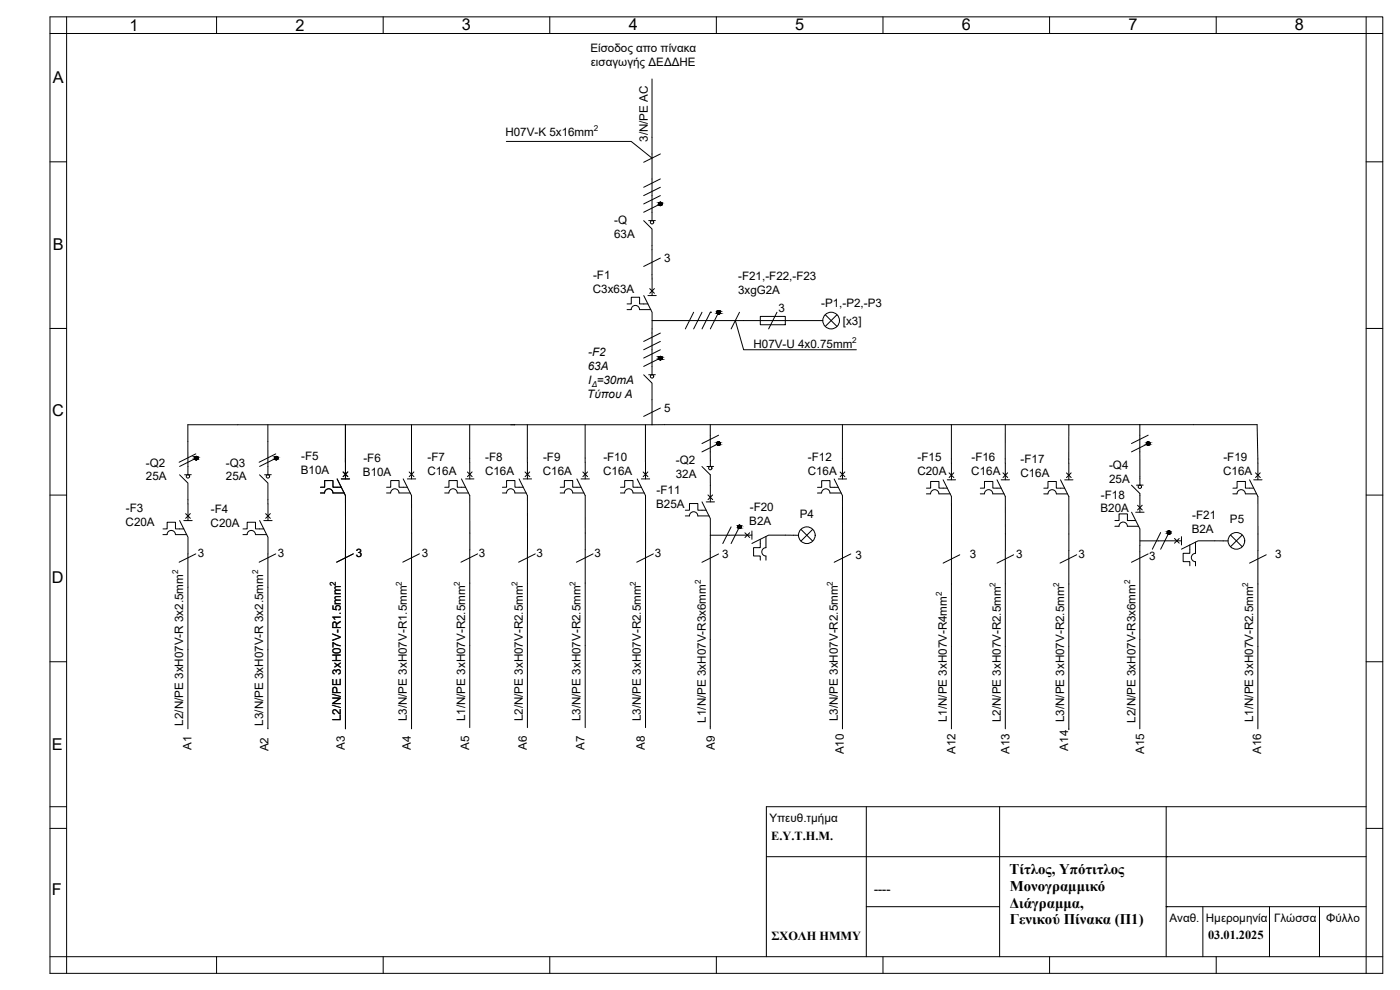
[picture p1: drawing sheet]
<svg xmlns="http://www.w3.org/2000/svg" width="420mm" height="297mm" viewBox="0 0 420 297" stroke-linecap="round" stroke-linejoin="round" font-family="sans-serif">
<!-- layer: 0 -->
<g fill="none" stroke="#000" stroke-width=".3">
<path d="M15 5.1h400v286.9h-400zM15 10.1h400M20 5.1v286.9M65 5.1v5M115 5.1v5M165 5.1v5M215 5.1v5M265 5.1v5M315 5.1v5M365 5.1v5M410 5.1v286.9M195.7 23.7v42.5"/>
<path d="M15 48.6h5M152 42.4h37.4l6.3 5M198.2 46.2l-5 2.5M198.2 53.7l-5 2.5M198.2 56.2l-5 2.5M198.2 58.7l-5 2.5M410 48.6h5M193.2 66.2l2.5 2.5v20M196.7 66.2h-2M198.2 61.2h.1M198.2 61.2l-5 2.5M198.2 77.4l-5 2.5"/>
<path d="M15 98.5h5M188.2 92.9h1.2a1.25 1.25 0 0 1 1.3-1.3 1.25 1.25 0 0 1 1.2 1.3h3.4M188.2 91.2h1.3v-2h2.4v2h2.5M193.2 88.7l2.5 5v18.7M194.4 88.7h2.5M195 86.6l1.4 1.4M195.7 96.2h51.2M196.4 86.6l-1.4 1.4M198.2 99.9l-5 2.5M208.2 93.7l-2.5 5M210.7 93.7l-2.5 5M213.2 93.7h.1"/>
<path d="M213.2 93.7l-2.5 5M215.7 93.7l-2.5 5M220.7 96.2l2.5 8.7h33.8M221.9 93.7l-2.5 5M228.2 94.9h7.5v2.5h-7.5zM233.2 93.7l-2.5 5M247.7 94.4l3.5 3.6M251.2 94.4l-3.5 3.6M410 98.5h5M193.2 112.5l2.5 2.4v12.5M196.7 112.4h-2M198.2 107.4h.1"/>
<path d="M198.2 102.4l-5 2.5M198.2 104.9l-5 2.5M198.2 107.4l-5 2.5M58.8 136.2l-5 2.5M58.9 137.4h.1M58.9 137.4l-5 2.6M80.4 127.4v15M82.8 136.2l-5 2.5M82.9 137.4h.1M82.9 137.4l-5 2.6M103.7 127.4v16.3M123.5 127.4v16.3"/>
<path d="M141 127.4v16.3M158.3 127.4v11.3M158.3 138.7v5M175.6 127.4v16.3M193.7 127.4v16.3M195.7 127.4h-139.3v15M195.7 127.4h181.6l.2 11.6M198.2 122.4l-5 2.5M210.7 140l2.5 2.5v8.1M213.2 127.4v12.6M214.2 140h-2M215.7 130.6l-5 2.5"/>
<path d="M215.7 133.1l-5 2.5M252.8 127.4v16.3M285.5 127.4v16.6M301.7 127.4v16.6M320.8 127.4v16.6M342.1 127.4v18.2M344.6 130.6l-5 2.5M344.6 133.1l-5 2.5M377.5 139v5M15 148.5h5M48.9 158.7h1.3v-2h2.5v2h2.5M53.9 142.5l2.5 2.4v11.3"/>
<path d="M53.9 156.2l2.5 5v57.5M55.2 156.2h2.5M55.7 154.1l1.4 1.4M57.1 154.1l-1.4 1.4M57.4 142.4l-2 .1M72.9 158.7h1.3v-2h2.5v2h2.5M77.9 142.5l2.5 2.4v11.3M77.9 156.2l2.5 5v57.5M79.2 156.2h2.5M79.7 154.1l1.4 1.4M81.1 154.1l-1.4 1.4M81.4 142.4l-2 .1"/>
<path d="M96.2 147.9h1.2a1.25 1.25 0 0 1 1.3-1.3 1.25 1.25 0 0 1 1.2 1.3h3.4M96.2 146.2h1.2v-2h2.5v2h2.5M101.2 143.7l2.5 5v70M102.4 143.7h2.5M103 141.6l1.4 1.4M104.4 141.6l-1.4 1.4M116 147.9h1.2a1.25 1.25 0 0 1 1.3-1.3 1.25 1.25 0 0 1 1.3 1.3h3.3M116 146.2h1.3v-2h2.5v2h2.5M121 143.7l2.5 5v70M122.3 143.7h2.5M122.8 141.6l1.4 1.4M124.2 141.6l-1.4 1.4"/>
<path d="M133.5 147.9h1.2a1.25 1.25 0 0 1 1.3-1.3 1.25 1.25 0 0 1 1.2 1.3h3.4M133.5 146.2h1.2v-2h2.5v2h2.5M138.5 143.7l2.5 5v69.6M139.7 143.7h2.5M140.3 141.6l1.4 1.4M141.7 141.6l-1.4 1.4M150.8 146.2h1.2v-2h2.5v2h2.5M154.5 147.9h3.4M154.5 147.9a1.25 1.25 0 0 0-1.2-1.3 1.25 1.25 0 0 0-1.3 1.3h-1.2M155.8 143.7l2.5 5v69.6M157 143.7h2.5M157.6 141.6l1.4 1.4"/>
<path d="M159 141.6l-1.4 1.4M168.1 147.9h1.3a1.25 1.25 0 0 1 1.2-1.3 1.25 1.25 0 0 1 1.3 1.3h3.3M168.1 146.2h1.3v-2h2.5v2h2.5M173.1 143.7l2.5 5v69.6M174.4 143.7h2.5M174.9 141.6l1.4 1.4M176.3 141.6l-1.4 1.4M186.2 147.9h1.3M186.2 146.2h1.3v-2h2.5v2h2.5M187.5 147.9a1.25 1.25 0 0 1 1.2-1.3 1.25 1.25 0 0 1 1.3 1.3h3.3M191.2 143.7l2.5 5v69.6M192.5 143.7h2.5"/>
<path d="M193 141.6l1.4 1.4M194.4 141.6l-1.4 1.4M205.7 154.8h1.2a1.25 1.25 0 0 1 1.3-1.3 1.25 1.25 0 0 1 1.2 1.3h3.4M205.7 153.1h1.2v-2h2.5v2h2.5M210.7 150.6l2.5 5v5M211.9 150.6h2.5M212.5 148.5l1.4 1.4M213.9 148.5l-1.4 1.4M219.4 158.1l-2.5 5M221.9 158.1l-2.5 5M223.6 159.9l1.4 1.4M225 159.9l-1.4 1.4"/>
<path d="M225.7 159.3v2.5M240.4 158.8l3.5 3.6M243.9 158.8l-3.5 3.6M245.3 147.9h1.3M245.3 146.2h1.3v-2h2.5v2h2.5M246.6 147.9a1.25 1.25 0 0 1 1.2-1.2 1.25 1.25 0 0 1 1.3 1.2M249.1 147.9h3.3M250.3 143.7l2.5 5v70M251.6 143.7h2.5M252.1 141.6l1.5 1.4M253.5 141.6l-1.4 1.4M278 148.2h1.3a1.25 1.25 0 0 1 1.2-1.3 1.25 1.25 0 0 1 1.3 1.3h3.3"/>
<path d="M278 146.5h1.3v-2h2.5v2h2.5M283 144l2.5 5v69.7M284.3 144h2.5M284.8 141.9l1.5 1.4M286.2 141.9l-1.4 1.4M294.2 148.2h1.2a1.25 1.25 0 0 1 1.3-1.3 1.25 1.25 0 0 1 1.3 1.3h3.3M294.2 146.5h1.3v-2h2.5v2h2.5M299.2 144l2.5 5v16.2M300.5 144h2.5M301 141.9l1.4 1.4M302.4 141.9l-1.4 1.4M313.2 148.2h1.3a1.25 1.25 0 0 1 1.3-1.3 1.25 1.25 0 0 1 1.2 1.3h3.4"/>
<path d="M313.3 146.5h1.2v-2h2.5v2h2.5M318.3 144l2.5 5v69.9M319.5 144h2.5M320.1 141.9l1.4 1.4M321.5 141.9l-1.4 1.4M334.6 157.9h1.2M334.6 156.2h1.2v-2h2.5v2h2.5M335.8 157.9a1.25 1.25 0 0 1 1.3-1.3 1.25 1.25 0 0 1 1.2 1.3M338.3 157.9h3.4M339.6 145.6l2.5 2.5v5.6M339.6 153.7l2.5 5v5M340.8 153.7h2.5"/>
<path d="M341.4 151.6l1.4 1.4M342.8 151.6l-1.4 1.4M343.1 145.5l-2 .1M348.3 159.8l-2.5 5M350.8 159.8l-2.5 5M370 148.2h1.2a1.25 1.25 0 0 1 1.3-1.3 1.25 1.25 0 0 1 1.3 1.3h3.3M370 146.5h1.3v-2h2.5v2h2.5M375 144l2.5 5v69.7M376.3 144h2.5M376.8 141.9l1.4 1.4M378.2 141.9l-1.4 1.4M410 148.5h5"/>
<path d="M48.9 160.4h1.2a1.25 1.25 0 0 1 1.3-1.3 1.25 1.25 0 0 1 1.3 1.3h3.3M58.8 166.2l-5 2.5M72.9 160.4h1.3a1.25 1.25 0 0 1 1.2-1.3 1.25 1.25 0 0 1 1.3 1.3h3.3M82.8 166.2l-5 2.5M106 166.2l-5 2.5M125.9 166.2l-5 2.5M143.3 166.2l-5 2.5M160.6 166.2l-5 2.5M178 166.2l-5 2.5M196.1 166.2l-5 2.5M213.2 160.6v58.1M215.7 166.2l-5 2.5"/>
<path d="M225.7 160.6h-12.5M228.2 161.8v2.5h-2v2.5h2v1.3M229.9 161v3.3a1.25 1.25 0 0 0-1.3 1.3 1.25 1.25 0 0 0 1.3 1.2v1.3M239.6 160.6h-8.9l-5 2.5M255.3 166.2l-5 2.5M288 166.5l-5 2.5M301.7 165.2v53.5M304.2 166.5l-5 2.5M323.1 166.5l-5 2.5M342.1 163.7v55M344.6 166.2l-5 2.5M352.5 161.6l1.4 1.4"/>
<path d="M353.9 161.6l-1.4 1.4M354.6 161v2.5M354.6 162.3h-12.5M357.1 163.5v2.5h-2v2.5h2v1.3M358.8 162.7v3.3a1.25 1.25 0 0 0-1.3 1.3 1.25 1.25 0 0 0 1.3 1.2v1.3M368.6 162.3h-9l-5 2.5M369.3 160.5l3.5 3.5M372.8 160.5l-3.5 3.5M380 166.5l-5 2.5M15 198.6h5M410 198.6h5M15 242h5"/>
<path d="M15 248.5h5M230 257h180M260 242v45M300 242v45M350 257h.1M350 242v45M410 242h-180v45M410 248.5h5M260 272h40M350 272h.1M350 272h60M361 272v15"/>
<path d="M381 272v15M396 272v15M15 287h400M65 287v5M115 287v5M165 287v5M215 287v5M265 287v5M315 287v5M365 287v5"/>
<circle cx="195.7" cy="66.7" r=".5"/>
<circle cx="198.2" cy="61.2" r=".5"/>
<circle cx="215.7" cy="93.7" r=".5"/>
<circle cx="249.4" cy="96.2" r="2.5"/>
<circle cx="195.7" cy="112.9" r=".5"/>
<circle cx="198.2" cy="107.4" r=".5"/>
<circle cx="58.9" cy="137.4" r=".5"/>
<circle cx="82.9" cy="137.4" r=".5"/>
<circle cx="56.4" cy="142.9" r=".5"/>
<circle cx="80.4" cy="142.9" r=".5"/>
<circle cx="213.2" cy="140.5" r=".5"/>
<circle cx="342.1" cy="146.1" r=".5"/>
<circle cx="242.1" cy="160.6" r="2.5"/>
<circle cx="371.1" cy="162.3" r="2.5"/>
</g>
<g fill="#000" stroke="#000" stroke-width=".3">
<path d="M221.7 158.6h.4zM221.8 157.6h.2zM350.7 159.3h.2zM350.6 160.2h.4z"/>
<path d="M198.1 60.7h.2zM198 60.7h.3z"/>
<path d="M198 60.7h.4zM198 60.7h.4z"/>
<path d="M198 61.7h.3zM198 61.7h.2z"/>
<path d="M198 60.7l.5 .1zM197.9 60.8h.6z"/>
<path d="M198 61.6h.4zM198 61.6l.3 .1z"/>
<path d="M197.9 60.8l.7 .1zM197.9 60.8l.7 .1z"/>
<path d="M197.9 61.6h.6zM197.9 61.6h.5z"/>
<path d="M197.8 60.9h.8zM197.8 60.9h.8z"/>
<path d="M197.8 61.5h.8zM197.8 61.5l.7 .1z"/>
<path d="M197.7 60.9l.9 .1zM197.7 60.9l.9 .1z"/>
<path d="M197.7 61.5h.9zM197.7 61.5h.9z"/>
<path d="M197.7 61l1 .1zM197.7 61l1 .1z"/>
<path d="M197.7 61.4h.9zM197.7 61.4l.9 .1z"/>
<path d="M197.7 61.1l1 .1zM197.7 61.1l1 .1z"/>
<path d="M197.7 61.3h1zM197.7 61.3l.9 .1z"/>
<path d="M197.7 61.2h1zM197.7 61.2l1 .1z"/>
<path d="M215.6 93.2h.2zM215.5 93.2h.3z"/>
<path d="M215.6 93.2h.2zM215.5 93.2h.3z"/>
<path d="M215.5 93.2h.4zM215.5 93.2h.4z"/>
<path d="M215.5 94.2h.3zM215.5 94.2h.2z"/>
<path d="M215.5 93.2h.4zM215.5 93.2h.4z"/>
<path d="M215.5 94.2h.3zM215.5 94.2h.2z"/>
<path d="M215.5 93.2l.5 .1zM215.4 93.3h.6z"/>
<path d="M215.5 94.1h.4zM215.5 94.1l.3 .1z"/>
<path d="M215.5 93.2l.5 .1zM215.4 93.3h.6z"/>
<path d="M215.5 94.1h.4zM215.5 94.1l.3 .1z"/>
<path d="M215.4 93.3l.6 .1zM215.3 93.4h.7z"/>
<path d="M215.4 94.1h.6zM215.4 94.1h.5z"/>
<path d="M215.4 93.3l.6 .1zM215.3 93.4h.7z"/>
<path d="M215.4 94.1h.6zM215.4 94.1h.5z"/>
<path d="M215.3 93.4h.8zM215.3 93.4h.8z"/>
<path d="M215.3 94h.7zM215.3 94l.7 .1z"/>
<path d="M215.3 93.4h.8zM215.3 93.4h.8z"/>
<path d="M215.3 94h.7zM215.3 94l.7 .1z"/>
<path d="M215.3 93.4l.8 .1zM215.3 93.4l.8 .1z"/>
<path d="M215.3 94h.8zM215.3 94h.7z"/>
<path d="M215.3 93.4l.8 .1zM215.3 93.4l.8 .1z"/>
<path d="M215.3 94h.8zM215.3 94h.7z"/>
<path d="M215.2 93.5l1 .1zM215.2 93.5l1 .1z"/>
<path d="M215.2 93.9h.9zM215.2 93.9l.9 .1z"/>
<path d="M215.2 93.5l1 .1zM215.2 93.5l1 .1z"/>
<path d="M215.2 93.9h.9zM215.2 93.9l.9 .1z"/>
<path d="M215.2 93.6l1 .1zM215.2 93.6l1 .1z"/>
<path d="M215.2 93.7l1 .1zM215.2 93.7l1 .1z"/>
<path d="M215.2 93.8h1zM215.2 93.8l.9 .1z"/>
<path d="M215.2 93.6l1 .1zM215.2 93.6l1 .1z"/>
<path d="M215.2 93.7l1 .1zM215.2 93.7l1 .1z"/>
<path d="M215.2 93.8h1zM215.2 93.8l.9 .1z"/>
<path d="M198.1 106.9l.2 .1zM198 107h.3z"/>
<path d="M198.1 106.9l.2 .1zM198 107h.3z"/>
<path d="M198 107h.4zM198 107h.4z"/>
<path d="M198 107.9h.3zM198 107.9h.2z"/>
<path d="M198 107h.4zM198 107h.4z"/>
<path d="M198 107.9h.3zM198 107.9h.2z"/>
<path d="M198 107h.5zM197.9 107h.6z"/>
<path d="M198 107.9h.4zM198 107.9h.3z"/>
<path d="M198 107h.5zM197.9 107h.6z"/>
<path d="M198 107.9h.4zM198 107.9h.3z"/>
<path d="M197.9 107l.6 .1zM197.9 107l.6 .1z"/>
<path d="M197.9 107.8h.6zM197.9 107.8l.5 .1z"/>
<path d="M197.9 107l.6 .1zM197.9 107l.6 .1z"/>
<path d="M197.9 107.8h.6zM197.9 107.8l.5 .1z"/>
<path d="M197.8 107.1l.8 .1zM197.8 107.1l.8 .1z"/>
<path d="M197.8 107.8h.7zM197.8 107.8h.7z"/>
<path d="M197.8 107.1l.8 .1zM197.8 107.1l.8 .1z"/>
<path d="M197.8 107.8h.7zM197.8 107.8h.7z"/>
<path d="M197.7 107.2l.9 .1zM197.7 107.2l.9 .1z"/>
<path d="M197.7 107.7h.9zM197.7 107.7l.8 .1z"/>
<path d="M197.7 107.2l.9 .1zM197.7 107.2l.9 .1z"/>
<path d="M197.7 107.7h.9zM197.7 107.7l.8 .1z"/>
<path d="M197.7 107.3h1zM197.7 107.3h1z"/>
<path d="M197.7 107.6h.9zM197.7 107.6l.9 .1z"/>
<path d="M197.7 107.3h1zM197.7 107.3h1z"/>
<path d="M197.7 107.6h.9zM197.7 107.6l.9 .1z"/>
<path d="M197.7 107.3l1 .1zM197.7 107.3l1 .1z"/>
<path d="M197.7 107.5h1zM197.7 107.5l.9 .1z"/>
<path d="M197.7 107.3l1 .1zM197.7 107.3l1 .1z"/>
<path d="M197.7 107.5h1zM197.7 107.5l.9 .1z"/>
<path d="M197.7 107.4h1zM197.7 107.4l1 .1z"/>
<path d="M197.7 107.4h1zM197.7 107.4l1 .1z"/>
<path d="M58.9 136.9l.1 .1zM58.8 137h.2z"/>
<path d="M58.9 136.9l.1 .1zM58.8 137h.2z"/>
<path d="M58.8 137h.3zM58.7 137h.4z"/>
<path d="M58.8 137.9h.2zM58.8 137.9h.1z"/>
<path d="M58.8 137h.3zM58.7 137h.4z"/>
<path d="M58.8 137.9h.2zM58.8 137.9h.1z"/>
<path d="M58.7 137l.5 .1zM58.6 137.1h.6z"/>
<path d="M58.7 137.9h.4zM58.7 137.9h.3z"/>
<path d="M58.7 137l.5 .1zM58.6 137.1h.6z"/>
<path d="M58.7 137.9h.4zM58.7 137.9h.3z"/>
<path d="M58.6 137.1h.7zM58.5 137.1h.8z"/>
<path d="M58.6 137.8h.6zM58.6 137.8l.5 .1z"/>
<path d="M58.6 137.1h.7zM58.5 137.1h.8z"/>
<path d="M58.6 137.8h.6zM58.6 137.8l.5 .1z"/>
<path d="M58.5 137.1l.8 .1zM58.5 137.1l.8 .1z"/>
<path d="M58.5 137.8h.8zM58.5 137.8h.7z"/>
<path d="M58.5 137.1l.8 .1zM58.5 137.1l.8 .1z"/>
<path d="M58.5 137.8h.8zM58.5 137.8h.7z"/>
<path d="M58.5 137.2l.9 .1zM58.5 137.2l.9 .1z"/>
<path d="M58.5 137.7h.8zM58.5 137.7l.8 .1z"/>
<path d="M58.5 137.2l.9 .1zM58.5 137.2l.9 .1z"/>
<path d="M58.5 137.7h.8zM58.5 137.7l.8 .1z"/>
<path d="M58.4 137.3l1 .1zM58.4 137.3l1 .1z"/>
<path d="M58.4 137.6h1zM58.4 137.6l.9 .1z"/>
<path d="M58.4 137.3l1 .1zM58.4 137.3l1 .1z"/>
<path d="M58.4 137.6h1zM58.4 137.6l.9 .1z"/>
<path d="M58.4 137.4h1zM58.4 137.4h1z"/>
<path d="M58.4 137.4l1 .1zM58.4 137.4l1 .1z"/>
<path d="M58.4 137.5h1zM58.4 137.5l1 .1z"/>
<path d="M58.4 137.4h1zM58.4 137.4h1z"/>
<path d="M58.4 137.4l1 .1zM58.4 137.4l1 .1z"/>
<path d="M58.4 137.5h1zM58.4 137.5l1 .1z"/>
<path d="M82.9 136.9l.1 .1zM82.8 137h.2z"/>
<path d="M82.8 137h.3zM82.7 137h.4z"/>
<path d="M82.8 137.9h.2zM82.8 137.9h.2z"/>
<path d="M82.7 137l.5 .1zM82.6 137.1h.6z"/>
<path d="M82.7 137.9h.4zM82.7 137.9h.3z"/>
<path d="M82.6 137.1h.7zM82.5 137.1h.8z"/>
<path d="M82.6 137.8h.6zM82.6 137.8l.5 .1z"/>
<path d="M82.5 137.1l.8 .1zM82.5 137.1l.8 .1z"/>
<path d="M82.5 137.8h.8zM82.5 137.8h.7z"/>
<path d="M82.5 137.2l.9 .1zM82.5 137.2l.9 .1z"/>
<path d="M82.5 137.7h.8zM82.5 137.7l.8 .1z"/>
<path d="M82.4 137.3l1 .1zM82.4 137.3l1 .1z"/>
<path d="M82.4 137.6h1zM82.4 137.6l.9 .1z"/>
<path d="M82.4 137.4h1zM82.4 137.4h1z"/>
<path d="M82.4 137.5h1zM82.4 137.5l1 .1z"/>
<path d="M82.4 137.4h1zM82.4 137.4l1 .1z"/>
<path d="M215.6 132.6h.2zM215.5 132.6h.3z"/>
<path d="M215.5 132.6h.4zM215.4 132.6h.5z"/>
<path d="M215.5 133.6h.3zM215.5 133.6h.2z"/>
<path d="M215.4 132.6l.6 .1zM215.4 132.7h.6z"/>
<path d="M215.4 133.5h.5zM215.4 133.5l.4 .1z"/>
<path d="M215.4 132.7l.6 .1zM215.3 132.8h.7z"/>
<path d="M215.4 133.5h.6zM215.4 133.5h.5z"/>
<path d="M215.3 132.8h.8zM215.3 132.8h.8z"/>
<path d="M215.3 133.4h.7zM215.3 133.4l.7 .1z"/>
<path d="M215.2 132.8l.9 .1zM215.2 132.8l.9 .1z"/>
<path d="M215.2 133.3h.9zM215.2 133.3l.8 .1z"/>
<path d="M215.2 132.9l1 .1zM215.2 132.9l1 .1z"/>
<path d="M215.2 133.3h.9zM215.2 133.3h.9z"/>
<path d="M215.2 133l1 .1zM215.2 133l1 .1z"/>
<path d="M215.2 133.1l1 .1zM215.2 133.1l1 .1z"/>
<path d="M215.2 133.2h1zM215.2 133.2l.9 .1z"/>
<path d="M344.5 132.6h.2zM344.4 132.6h.3z"/>
<path d="M344.4 132.6h.4zM344.3 132.6h.5z"/>
<path d="M344.4 133.6h.3zM344.4 133.6h.2z"/>
<path d="M344.3 132.6l.6 .1zM344.3 132.7h.6z"/>
<path d="M344.3 133.5h.5zM344.3 133.5l.4 .1z"/>
<path d="M344.3 132.7h.6zM344.3 132.7h.6z"/>
<path d="M344.3 133.5h.6zM344.3 133.5h.5z"/>
<path d="M344.2 132.7l.8 .1zM344.2 132.7l.8 .1z"/>
<path d="M344.2 133.4h.7zM344.2 133.4l.7 .1z"/>
<path d="M344.1 132.8l.9 .1zM344.1 132.8l.9 .1z"/>
<path d="M344.1 133.3h.9zM344.1 133.3l.8 .1z"/>
<path d="M344.1 132.9l1 .1zM344.1 132.9l1 .1z"/>
<path d="M344.1 133.3h.9zM344.1 133.3h.9z"/>
<path d="M344.1 133l1 .1zM344.1 133l1 .1z"/>
<path d="M344.1 133.2h1zM344.1 133.2l.9 .1z"/>
<path d="M344.1 133.1h1zM344.1 133.1l1 .1z"/>
<path d="M221.7 158.6h.3zM221.8 158.6h.2z"/>
<path d="M221.8 157.6h.3zM221.7 157.6h.4z"/>
<path d="M221.7 157.6l.5 .1zM221.6 157.7h.6z"/>
<path d="M221.6 157.7h.6zM221.6 157.7h.6z"/>
<path d="M221.6 158.5h.6zM221.6 158.5l.5 .1z"/>
<path d="M221.6 157.7l.7 .1zM221.6 157.7l.7 .1z"/>
<path d="M221.6 158.5h.6zM221.6 158.5h.6z"/>
<path d="M221.5 157.8l.9 .1zM221.5 157.8l.9 .1z"/>
<path d="M221.5 158.4h.8zM221.5 158.4l.7 .1z"/>
<path d="M221.5 157.9l.9 .1zM221.5 157.9l.9 .1z"/>
<path d="M221.5 158.3h.9zM221.5 158.3l.8 .1z"/>
<path d="M221.4 158h1zM221.4 158h1z"/>
<path d="M221.4 158.2h1zM221.4 158.2l1 .1z"/>
<path d="M221.4 158l1 .1zM221.4 158l1 .1z"/>
<path d="M221.4 158.1h1zM221.4 158.1l1 .1z"/>
<path d="M350.7 159.3h.3zM350.6 159.3h.4z"/>
<path d="M350.6 159.3l.5 .1zM350.6 159.4h.5z"/>
<path d="M350.6 159.4h.6zM350.5 159.4h.7z"/>
<path d="M350.5 159.4l.7 .1zM350.5 159.4l.7 .1z"/>
<path d="M350.4 159.5l.9 .1zM350.4 159.5l.9 .1z"/>
<path d="M350.4 159.6h.9zM350.4 159.6h.9z"/>
<path d="M350.4 159.6l.9 .1zM350.4 159.6l.9 .1z"/>
<path d="M350.4 159.9h.9zM350.4 159.9l.9 .1z"/>
<path d="M350.3 159.7l1 .1zM350.3 159.7l1 .1z"/>
<path d="M350.3 159.8h1zM350.3 159.8l1 .1z"/>
<path d="M350.6 160.2l.3 .1zM350.7 160.3h.2z"/>
<path d="M350.6 160.2h.5zM350.6 160.2h.4z"/>
<path d="M350.5 160.2h.7zM350.5 160.2h.6z"/>
<path d="M350.4 160.1h.8zM350.4 160.1l.8 .1z"/>
<path d="M350.4 160h.9zM350.4 160l.8 .1z"/>
</g>
<g font-size="4.9">
<text x="38.8" y="9.2">1</text>
<text x="88.7" y="9.2">2</text>
<text x="138.6" y="9.1">3</text>
<text x="188.7" y="9.2">4</text>
<text x="238.6" y="9.1">5</text>
<text x="288.6" y="9.1">6</text>
<text x="338.6" y="9.2">7</text>
<text x="388.6" y="9.1">8</text>
<text x="15.9" y="24.9">A</text>
<text x="15.8" y="74.9">B</text>
<text x="15.7" y="125">C</text>
<text x="15.6" y="174.9">D</text>
<text x="15.6" y="224.9">E</text>
<text x="15.5" y="268.4">F</text>
</g>
<g font-size="4.4">
<text x="303" y="262.3">Τίτλος, Υπότιτλος</text>
<text x="303.1" y="267.3">Μονογραμμικό</text>
<text x="303.1" y="272.3">Διάγραμμα,</text>
<text x="303.1" y="277.4">Γενικού Πίνακα (Π1)</text>
</g>
<g font-size="3.7">
<text x="231.4" y="252.1">E.Y.T.H.M.</text>
<text x="262.3" y="267.9">----</text>
<text x="362.6" y="281.9">03.01.2025</text>
<text x="231.5" y="282.1">ΣΧΟΛΗ ΗΜΜΥ</text>
</g>
<g font-size="3.5">
<text x="177.2" y="15.7">Είσοδος απο πίνακα</text>
<text x="177.3" y="19.9">εισαγωγής ΔΕΔΔΗΕ</text>
<text x="151.7" y="40.9">H07V-K 5x16mm</text>
<text x="194.5" y="42.6" transform="rotate(-90 194.5 42.6)">3/N/PE AC</text>
<text x="184.3" y="71.4">63A</text>
<text x="184.3" y="67.2">-Q</text>
<text x="178" y="83.6">-F1</text>
<text x="199.3" y="78.7">3</text>
<text x="177.9" y="87.8">C3x63A</text>
<text x="221.5" y="88.3">3xgG2A</text>
<text x="221.5" y="84.1">-F21,-F22,-F23</text>
<text x="233.7" y="93.5">3</text>
<text x="246.4" y="92.3">-P1,-P2,-P3</text>
<text x="252.9" y="97.4">[x3]</text>
<text x="176.5" y="106.9">-F2</text>
<text x="226.1" y="104.4">H07V-U 4x0.75mm</text>
<text x="176.4" y="111.1">63A</text>
<text x="176.3" y="119.4">Τύπου Α</text>
<text x="176.5" y="115.3">Ι =30mA</text>
<text x="199.3" y="123.7">5</text>
<text x="43.8" y="140">-Q2</text>
<text x="67.8" y="140">-Q3</text>
<text x="90.3" y="142.2">B10A</text>
<text x="90.4" y="138">-F5</text>
<text x="108.9" y="142.8">B10A</text>
<text x="109.1" y="138.7">-F6</text>
<text x="128.3" y="142.6">C16A</text>
<text x="128.3" y="138.4">-F7</text>
<text x="145.6" y="142.6">C16A</text>
<text x="145.6" y="138.4">-F8</text>
<text x="162.9" y="142.6">C16A</text>
<text x="163" y="138.4">-F9</text>
<text x="181" y="142.6">C16A</text>
<text x="181.1" y="138.4">-F10</text>
<text x="202.8" y="143.4">32A</text>
<text x="202.9" y="139.2">-Q2</text>
<text x="242.4" y="142.4">C16A</text>
<text x="242.5" y="138.2">-F12</text>
<text x="275.3" y="142.4">C20A</text>
<text x="275.4" y="138.2">-F15</text>
<text x="291.5" y="142.4">C16A</text>
<text x="291.6" y="138.2">-F16</text>
<text x="306.2" y="143.1">C16A</text>
<text x="306.3" y="138.9">-F17</text>
<text x="332.9" y="140.7">-Q4</text>
<text x="367.1" y="142.6">C16A</text>
<text x="367.2" y="138.4">-F19</text>
<text x="43.8" y="144.2">25A</text>
<text x="67.8" y="144.2">25A</text>
<text x="197.1" y="148.2">-F11</text>
<text x="330.4" y="149.6">-F18</text>
<text x="332.9" y="144.9">25A</text>
<text x="37.8" y="153.6">-F3</text>
<text x="63.3" y="154">-F4</text>
<text x="196.9" y="152.4">B25A</text>
<text x="225" y="153.2">-F20</text>
<text x="240" y="155.3">P4</text>
<text x="330.3" y="153.8">B20A</text>
<text x="357.8" y="155.7">-F21</text>
<text x="37.7" y="157.8">C20A</text>
<text x="63.2" y="158.2">C20A</text>
<text x="224.9" y="157.4">B2A</text>
<text x="357.7" y="159.9">B2A</text>
<text x="369.1" y="156.8">P5</text>
<text x="59.4" y="167.2">3</text>
<text x="83.4" y="167.2">3</text>
<text x="106.8" y="167.2">3</text>
<text x="126.6" y="167.2">3</text>
<text x="143.7" y="167.2">3</text>
<text x="161" y="167.2">3</text>
<text x="178.4" y="167.2">3</text>
<text x="196.5" y="167.2">3</text>
<text x="216.8" y="167.5">3</text>
<text x="256.7" y="167.6">3</text>
<text x="291.1" y="167.4">3</text>
<text x="304.9" y="167.4">3</text>
<text x="323.7" y="167.4">3</text>
<text x="344.9" y="167.9">3</text>
<text x="382.7" y="167.5">3</text>
<text x="55" y="217.7" transform="rotate(-90 55 217.7)">L2/N/PE 3xH07V-R 3x2.5mm</text>
<text x="79" y="217.7" transform="rotate(-90 79 217.7)">L3/N/PE 3xH07V-R 3x2.5mm</text>
<text x="102.3" y="216.4" transform="rotate(-90 102.3 216.4)">L2/N/PE 3xH07V-R1.5mm</text>
<text x="122.1" y="216.4" transform="rotate(-90 122.1 216.4)">L3/N/PE 3xH07V-R1.5mm</text>
<text x="139.6" y="216.4" transform="rotate(-90 139.6 216.4)">L1/N/PE 3xH07V-R2.5mm</text>
<text x="156.9" y="216.4" transform="rotate(-90 156.9 216.4)">L2/N/PE 3xH07V-R2.5mm</text>
<text x="174.2" y="216.4" transform="rotate(-90 174.2 216.4)">L3/N/PE 3xH07V-R2.5mm</text>
<text x="192.3" y="216.4" transform="rotate(-90 192.3 216.4)">L3/N/PE 3xH07V-R2.5mm</text>
<text x="211.8" y="216.8" transform="rotate(-90 211.8 216.8)">L1/N/PE 3xH07V-R3x6mm</text>
<text x="251.4" y="216.5" transform="rotate(-90 251.4 216.5)">L3/N/PE 3xH07V-R2.5mm</text>
<text x="284.2" y="216.7" transform="rotate(-90 284.2 216.7)">L1/N/PE 3xH07V-R4mm</text>
<text x="300.3" y="216.7" transform="rotate(-90 300.3 216.7)">L2/N/PE 3xH07V-R2.5mm</text>
<text x="319.4" y="216.7" transform="rotate(-90 319.4 216.7)">L3/N/PE 3xH07V-R2.5mm</text>
<text x="340.8" y="216.8" transform="rotate(-90 340.8 216.8)">L2/N/PE 3xH07V-R3x6mm</text>
<text x="376.1" y="216.7" transform="rotate(-90 376.1 216.7)">L1/N/PE 3xH07V-R2.5mm</text>
<text x="57.5" y="225.1" transform="rotate(-90 57.5 225.1)">Α1</text>
<text x="80.6" y="225.4" transform="rotate(-90 80.6 225.4)">Α2</text>
<text x="103.5" y="224.9" transform="rotate(-90 103.5 224.9)">A3</text>
<text x="123.3" y="224.9" transform="rotate(-90 123.3 224.9)">A4</text>
<text x="140.8" y="224.9" transform="rotate(-90 140.8 224.9)">Α5</text>
<text x="158.1" y="224.9" transform="rotate(-90 158.1 224.9)">A6</text>
<text x="175.4" y="224.9" transform="rotate(-90 175.4 224.9)">Α7</text>
<text x="193.5" y="224.9" transform="rotate(-90 193.5 224.9)">A8</text>
<text x="214.5" y="225" transform="rotate(-90 214.5 225)">Α9</text>
<text x="253.2" y="226.4" transform="rotate(-90 253.2 226.4)">Α10</text>
<text x="286.8" y="226.2" transform="rotate(-90 286.8 226.2)">Α12</text>
<text x="302.9" y="226.2" transform="rotate(-90 302.9 226.2)">Α13</text>
<text x="320.6" y="225.2" transform="rotate(-90 320.6 225.2)">Α14</text>
<text x="343.3" y="226.2" transform="rotate(-90 343.3 226.2)">Α15</text>
<text x="378.5" y="226.2" transform="rotate(-90 378.5 226.2)">Α16</text>
<text x="230.9" y="246.7">Υπευθ.τμήμα</text>
<text x="351" y="276.7">Αναθ. Ημερομηνία Γλώσσα</text>
<text x="398" y="276.7">Φύλλο</text>
</g>
<g font-size="2.4">
<text x="178.2" y="39.4">2</text>
<text x="255.8" y="102.9">2</text>
<text x="177.6" y="116.1">Δ</text>
<text x="53.5" y="172.3" transform="rotate(-90 53.5 172.3)">2</text>
<text x="77.5" y="172.3" transform="rotate(-90 77.5 172.3)">2</text>
<text x="100.7" y="175.8" transform="rotate(-90 100.7 175.8)">2</text>
<text x="120.6" y="175.8" transform="rotate(-90 120.6 175.8)">2</text>
<text x="138" y="175.8" transform="rotate(-90 138 175.8)">2</text>
<text x="155.4" y="175.8" transform="rotate(-90 155.4 175.8)">2</text>
<text x="172.7" y="175.8" transform="rotate(-90 172.7 175.8)">2</text>
<text x="190.8" y="175.8" transform="rotate(-90 190.8 175.8)">2</text>
<text x="210.3" y="175.4" transform="rotate(-90 210.3 175.4)">2</text>
<text x="249.9" y="175.8" transform="rotate(-90 249.9 175.8)">2</text>
<text x="282.6" y="178.9" transform="rotate(-90 282.6 178.9)">2</text>
<text x="298.8" y="176" transform="rotate(-90 298.8 176)">2</text>
<text x="317.8" y="176" transform="rotate(-90 317.8 176)">2</text>
<text x="339.2" y="175.4" transform="rotate(-90 339.2 175.4)">2</text>
<text x="374.6" y="176" transform="rotate(-90 374.6 176)">2</text>
</g>
</svg>
